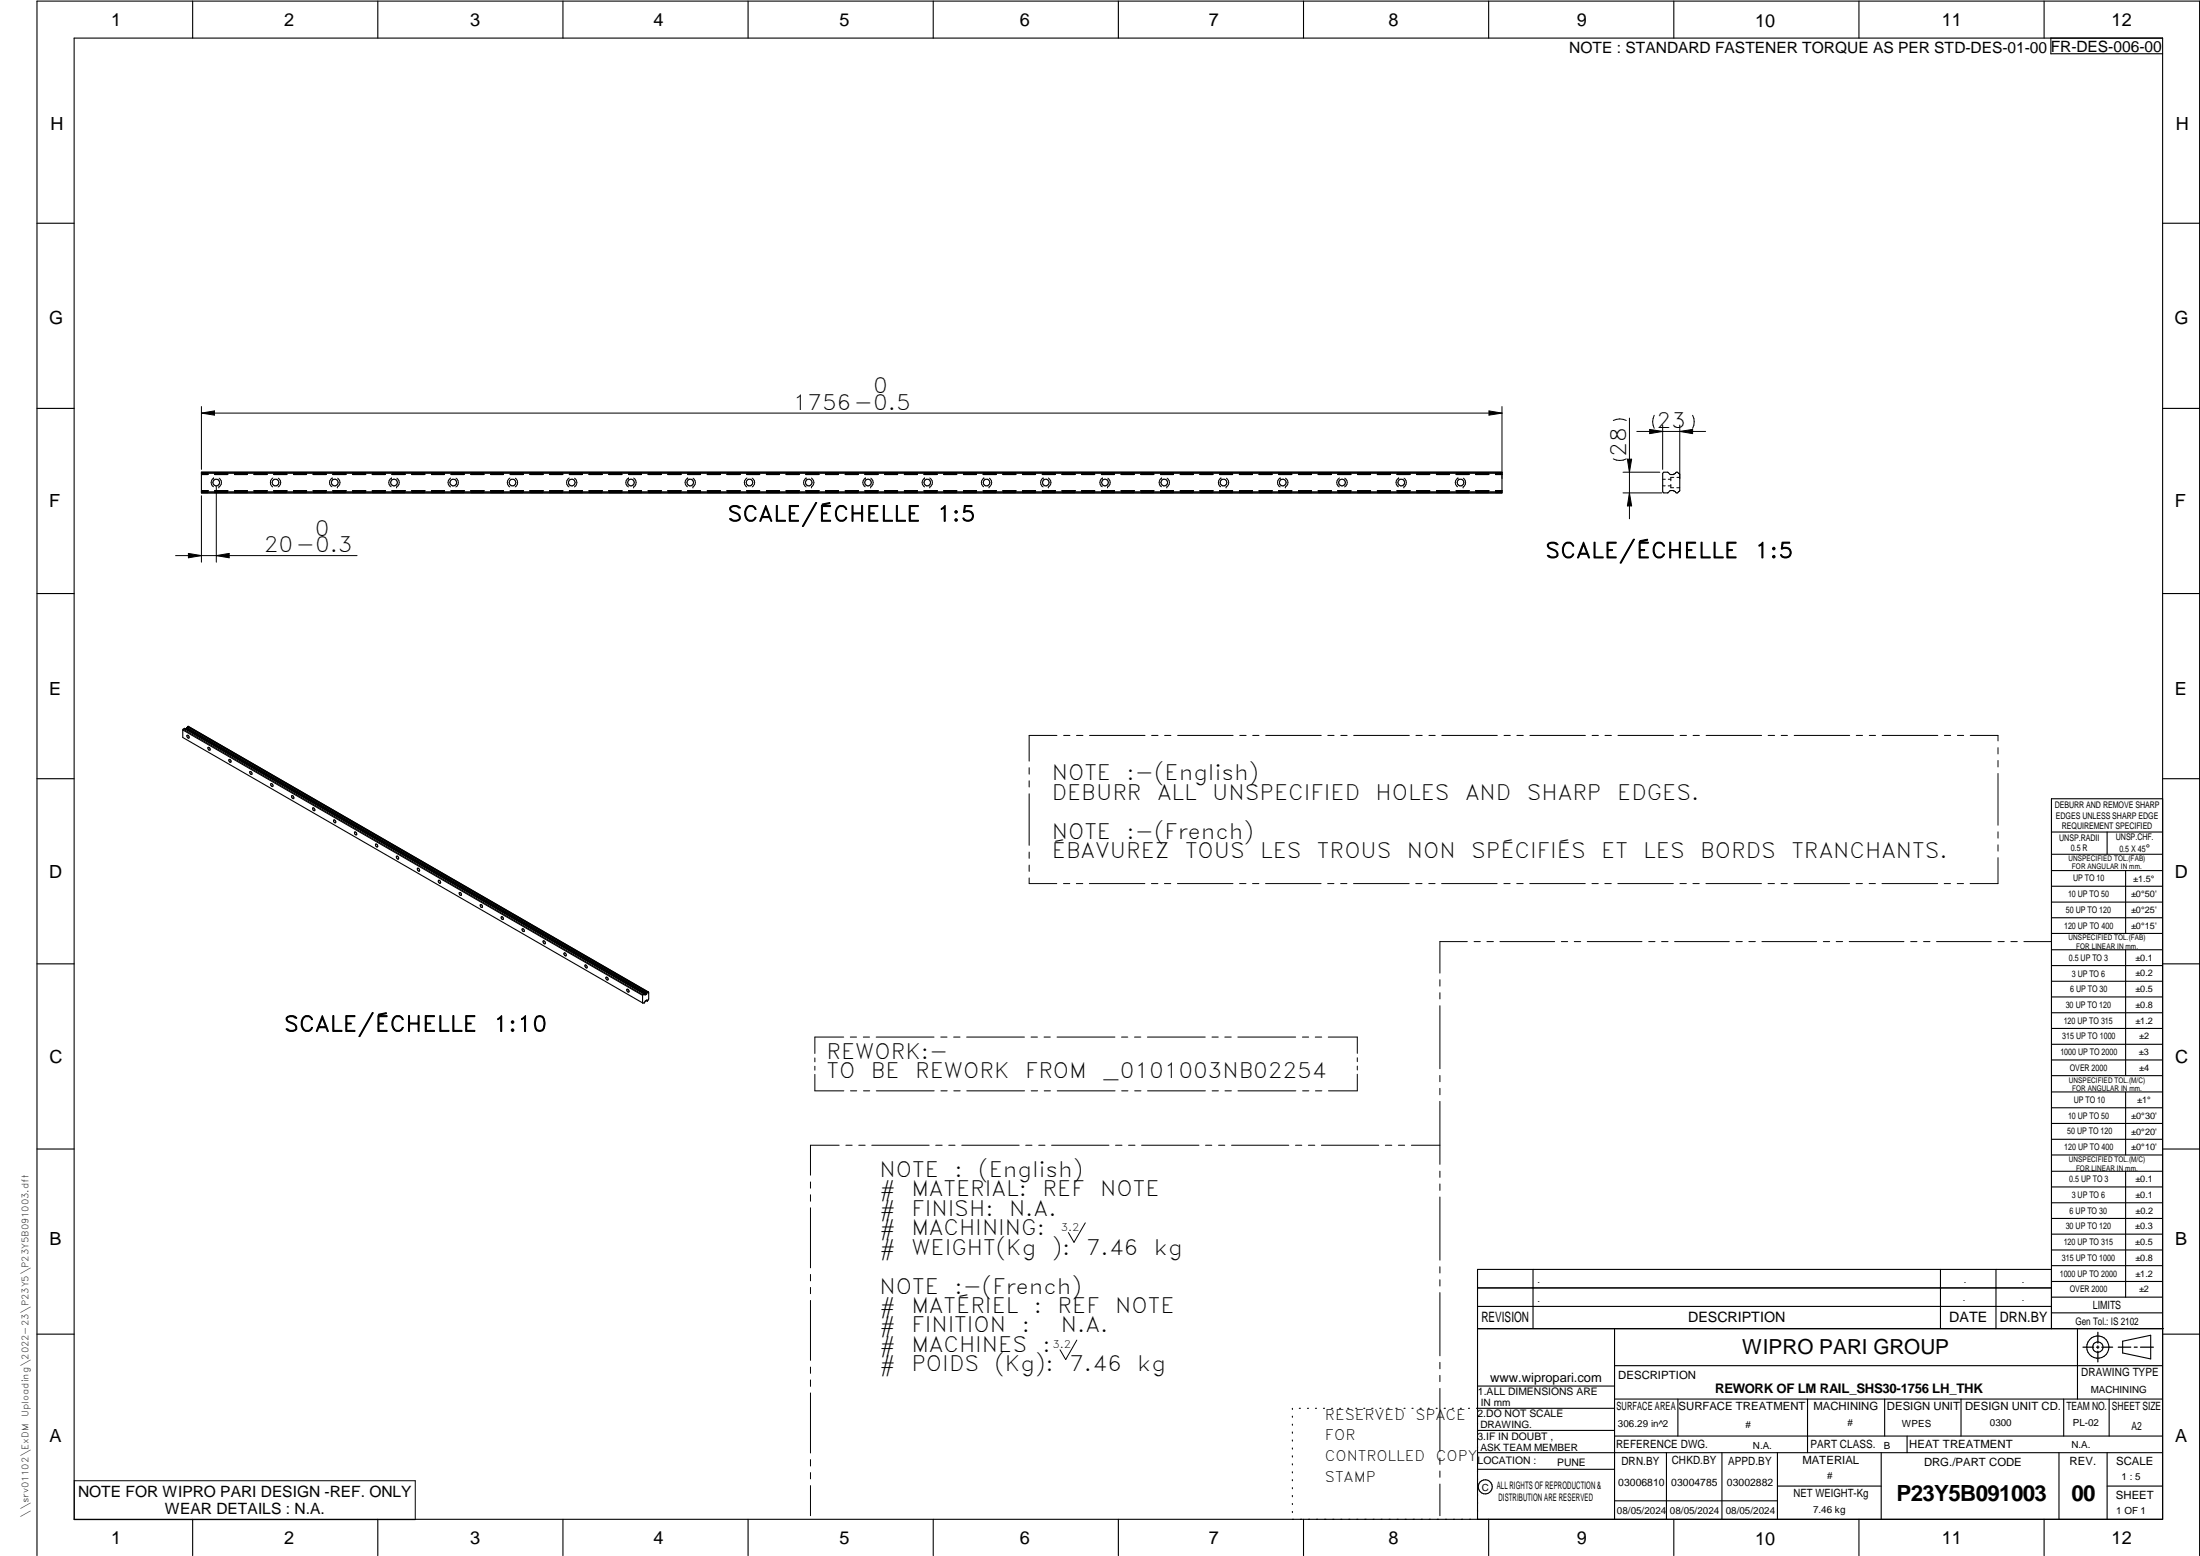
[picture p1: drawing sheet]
<svg xmlns="http://www.w3.org/2000/svg" width="594mm" height="420mm" viewBox="0 0 594 420" stroke-linecap="round" stroke-linejoin="round" font-family="sans-serif">
<g fill="none" stroke="#000" stroke-width=".3">
<path d="M20 10.3h564v400h-564zM52 .3v10M102 .3v10M152 .3v10M202 .3v10M252 .3v10M302 .3v10M352 .3v10M402 .3v10M452 .3v10M502 .3v10M552 .3v10"/>
<path d="M553.8 10.3v4.2h30.2M10 60.3h10M584 60.3h10M10 110.3h10M584 110.3h10M54.4 127.5h351.2v5.6h-351.2zM54.4 132.8h351.2M54.4 127.8h351.2M449.3 127.5h1l.8 .6h.8l.8-.6h.3l.6 .6v4.4l-.6 .6h-.3l-.8-.6h-.8l-.8 .6h-1l-.3-.3v-5zM10 160.3h10M584 160.3h10M49.4 197.1v2l124.1 71.7"/>
<path d="M49.4 197.1l124.1 71.7M49.5 196.9l-.1 .2M49.5 196.9l.3-.2 124.2 71.7M49.5 196.9l124.1 71.7M49.9 196.7h.1M49.9 196.7l124.4 71.8 .2-.2M50.1 196.8h.1M50.1 196.8l.3-.2 124.1 71.7M50.4 196.6h.1M50.4 196.6l124.2 71.7M50.5 196.5l124.1 71.7M50.5 196.5h.1"/>
<path d="M50.5 196.5l.1-.2 124.2 71.7M50.5 198.5a.5 .5 0 0 1 .5 .3 .5 .5 0 0 1 0 .5 .5 .5 0 0 1-.5-.2 .5 .5 0 0 1 0-.6zM50.7 196.2h.1M50.7 196.2l124.1 71.7M50.7 196.2l.1-.1 124.2 71.7M50.8 196.1l124.2 71.7M50.8 196.1h.1M10 210.3h10M56.2 201.8a.5 .5 0 0 1 .5 .2 .5 .5 0 0 1 0 .6 .5 .5 0 0 1-.5-.3 .5 .5 0 0 1 0-.5zM61.9 205.1l.5 .3-.1 .4-.5-.4zM67.5 208.3l.5 .4v.4l-.4-.1zM73.2 211.6h.2a.53 .53 0 0 1 .2 .8h-.2a.53 .53 0 0 1-.2-.8z"/>
<path d="M78.8 214.8l.4 .2 .1 .6-.5-.3zM84.5 218.1l.4 .2 .1 .6a.5 .5 0 0 1-.5-.2 .5 .5 0 0 1 0-.6zM584 215.7h-30v143.1M584 210.3h10M90.2 221.4l.5 .4-.1 .4-.5-.4zM95.8 224.7a.5 .5 0 0 1 .5 .2 .5 .5 0 0 1 0 .5 .5 .5 0 0 1-.5-.2 .5 .5 0 0 1 0-.5zM101.5 227.9a.5 .5 0 0 1 .4 .3 .5 .5 0 0 1 0 .5l-.3-.1zM107.1 231.2h.2a.53 .53 0 0 1 .3 .8l-.4-.2-.2-.4zM112.8 234.4l.5 .4-.1 .4-.5-.3zM118.4 237.7l.5 .4 .1 .2-.3 .2a.53 .53 0 0 1-.3-.8zM554 224.7h30M554 230.7h30"/>
<path d="M554 235.1h30M554 239.3h30M569 224.7v6M574 235.1v17M124.1 241l.4 .1v.7a.5 .5 0 0 1-.4-.3 .5 .5 0 0 1 0-.5zM129.7 244.3a.5 .5 0 0 1 .5 .2 .5 .5 0 0 1 0 .5 .5 .5 0 0 1-.5-.2 .5 .5 0 0 1 0-.5zM135.4 247.5l.5 .4-.1 .4-.5-.4zM141 250.8a.5 .5 0 0 1 .5 .2 .5 .5 0 0 1 0 .5l-.4-.1zM146.7 254l.5 .4v.4l-.4-.1zM152.4 257.3h.2a.53 .53 0 0 1 .2 .8h-.2a.53 .53 0 0 1-.2-.8zM554 243.6h30M554 247.8h30"/>
<path d="M554 252.1h30M554 256.5h30M574 256.5v33.9M10 260.3h10M158 260.6l.4 .1 .1 .7-.5-.4zM163.7 263.9h.2a.5 .5 0 0 1 .2 .7l-.5-.4zM169.3 267.1a.5 .5 0 0 1 .5 .3 .5 .5 0 0 1 0 .5 .5 .5 0 0 1-.5-.3 .5 .5 0 0 1 0-.5zM173.5 268.8v2M173.6 268.6l-.1 .2M174 268.4h.1M174 270.7l-.5 .1M174 268.4l-.4 .2"/>
<path d="M174 270.6h.1M174 268.4l.2 .1M174.2 268.5h.1M174.2 270.3l-.2 .3M174.3 270.3h.1M174.5 268.3h.1M174.5 270.1l-.2 .2M174.6 270.1h.1M174.6 268.3h.1M174.6 268.2h.1M174.6 270.1l.2 .1zM174.8 268l-.2 .2"/>
<path d="M174.8 267.9v.1M174.8 270.2h.1M175 267.8h.1M175 267.8l-.2 .1M175 267.8l.1 .1M175.1 267.9h.1M175.2 267.9v1.8l-.4 .5M554 260.7h30M554 265h30M554 269.2h30M554 273.5h30M554 277.7h30"/>
<path d="M584 260.3h10M554 282h30M554 286.2h30M554 290.4h30M554 294.9h30M554 299.1h30M574 294.9v17M10 310.3h10M554 303.4h30M554 307.6h30M554 311.9h30M554 316.3h30"/>
<path d="M574 316.3v34M584 310.3h10M554 320.5h30M554 324.8h30M554 329h30M554 333.2h30M554 337.5h30M399 358.8h185.2M399 352.8h155M399 347.8h155M414 342.8v16M436 358.8v51.5"/>
<path d="M524 342.8v16M539 342.8v16M554 341.8h30M554 346h30M554 350.3h30M554 354.5h30M554 342.8h-155v67.5M561 358.8v19M10 360.3h10M399 374.3h37M436 377.8h148M453.1 377.8v10"/>
<path d="M488.1 377.8v14.5M508.9 377.8v10M529.5 377.8v10M557.3 377.8v10M569.5 377.8v10M573.2 362.2l7.6-1.6v6.3l-7.6-1.6zM584 368.8h-148M584 360.3h10M349 380.3v.3M349 382.4v.3M349 384.6v.3M349 386.7v.3"/>
<path d="M349 388.8v.3M349 391v.3M349 393.1v.3M349 395.3v.3M349 397.4v.3M349 399.5v.3M350.9 380.3h.2M353.1 380.3h.2M355.2 380.3h.3M357.4 380.3h.3M359.6 380.3h.3M361.7 380.3h.3"/>
<path d="M363.9 380.3h.3M366.1 380.3h.3M368.3 380.3h.2M370.4 380.3h.3M372.6 380.3h.3M374.8 380.3h.3M376.9 380.3h.4M379.1 380.3h.3M381.3 380.3h.3M383.4 380.3h.4M385.6 380.3h.3M387.8 380.3h.3"/>
<path d="M390 380.3h.3M392.2 380.3h.3M394.3 380.3h.3M396.5 380.3h.3M398.7 380.3h37.3M399 396.7h37M399 392.3h185M399 386.2h37M436 387.8h148M450 392.3v18M465 392.3v18M480 392.3v18"/>
<path d="M508 392.3v18M515 387.8v4.5M556 392.3v18M569 392.3v18M52 410.3v9.7M102 410.3v9.7M152 410.3v9.7M202 410.3v9.7M252 410.3v9.7M302 410.3v9.7M349 401.7v.3M349 403.8v.4"/>
<path d="M349 406v.3M349 408.1v.3M352 410.3v9.7M402 410.3v9.7M436 405.3h44M452 410.3v9.7M480 401.3h28M502 410.3v9.7M552 410.3v9.7M569 401.3h15M10 420v-419.7h584v419.7"/>
<circle cx="58.4" cy="130.3" r=".91"/>
<circle cx="74.4" cy="130.3" r=".91"/>
<circle cx="90.4" cy="130.3" r=".91"/>
<circle cx="106.4" cy="130.3" r=".91"/>
<circle cx="122.4" cy="130.3" r=".91"/>
<circle cx="138.4" cy="130.3" r=".91"/>
<circle cx="154.4" cy="130.3" r=".91"/>
<circle cx="170.4" cy="130.3" r=".9"/>
<circle cx="186.4" cy="130.3" r=".9"/>
<circle cx="202.4" cy="130.3" r=".9"/>
<circle cx="218.4" cy="130.3" r=".9"/>
<circle cx="234.4" cy="130.3" r=".9"/>
<circle cx="250.4" cy="130.3" r=".9"/>
<circle cx="266.4" cy="130.3" r=".9"/>
<circle cx="282.4" cy="130.3" r=".9"/>
<circle cx="298.4" cy="130.3" r=".91"/>
<circle cx="314.4" cy="130.3" r=".91"/>
<circle cx="330.4" cy="130.3" r=".91"/>
<circle cx="346.4" cy="130.3" r=".91"/>
<circle cx="362.4" cy="130.3" r=".91"/>
<circle cx="378.4" cy="130.3" r=".91"/>
<circle cx="394.4" cy="130.3" r=".91"/>
<circle cx="566.5" cy="363.7" r="1.39"/>
<circle cx="566.5" cy="363.8" r="3"/>
<circle cx="401.1" cy="401.5" r="1.9"/>
</g>
<g fill="none" stroke="#000" stroke-width=".27">
<path d="M54.4 109.8v16.9M54.4 111.5l3.5-.5v1.1zM54.4 111.5h351.2M402.1 111l3.5 .5-3.5 .6zM405.6 109.8v19.4M435.6 113.5a3.9 3.9 0 0 1 3.6 0M440 112.9v27.2M442 116.5h18.6M445.5 116l3.5 .5-3.5 .6zM446.7 112.1a3.9 3.9 0 0 0 0 3.6M449 114.8v11.9M453.6 116.5l3.5-.5v1.1z"/>
<path d="M453.6 114.8v14.4M457.1 112.1a3.9 3.9 0 0 1 0 3.6M54.4 132.5h1.8M54.4 133.9v17.9M54.4 127.6h1.8M54.4 132.6h1.8M54.4 128.1h1.8M56.2 128h-1.8M56.2 133h-1.8M56.2 128.1h-1.8M57.7 129.1a1.4 1.4 0 0 0 0 2.3M57.7 129.1h.1"/>
<path d="M58 132.5h3.5M58 127.6h3.5M58 128h3.5M58 132.6h3.5M58 128.1h3.5M58.4 131.4v20.4M59.1 131.5h.1M59.2 129.1a1.38 1.38 0 0 1-.1 2.4M61.5 133h-3.5M61.5 128.1h-3.6M63.3 132.5h3.5M63.3 128h3.5"/>
<path d="M63.3 132.6h3.5M63.3 133h3.5M63.3 127.6h3.5M63.3 128.1h3.5M66.8 128.1h-3.5M68.6 128h3.5M68.6 132.6h3.5M68.6 132.5h3.5M68.6 133h3.5M68.6 127.6h3.5M68.6 128.1h3.5M72.1 128.1h-3.5"/>
<path d="M72.1 132.5h-3.5M73.7 129.1a1.44 1.44 0 0 0 0 2.4M73.9 128h3.6M73.9 132.6h3.6M73.9 132.5h3.6M73.9 133h3.6M73.9 127.6h3.6M73.9 128.1h3.6M75.1 129.1a1.36 1.36 0 0 1 0 2.4M77.5 128.1h-3.6M77.5 132.5h-3.6M79.3 128h3.5"/>
<path d="M79.3 132.6h3.5M79.3 132.5h3.5M79.3 133h3.5M79.3 127.6h3.5M79.3 128.1h3.5M82.8 128.1h-3.6M82.8 132.5h-3.5M84.6 128h3.5M84.6 132.6h3.5M84.6 132.5h3.5M84.6 133h3.5M84.6 127.6h3.5"/>
<path d="M84.6 128.1h3.5M88.1 128.1h-3.6M88.1 132.5h-3.5M89.7 129.1a1.36 1.36 0 0 0 0 2.3M89.7 129.1h.1M89.9 128h3.5M89.9 132.6h3.5M89.9 132.5h3.5M89.9 133h3.5M89.9 127.6h3.5M89.9 128.1h3.5M91.1 131.5h.1"/>
<path d="M91.2 129.1a1.38 1.38 0 0 1-.1 2.4M93.4 128.1h-3.5M93.4 132.5h-3.5M95.2 128h3.6M95.2 132.6h3.6M95.2 132.5h3.6M95.2 133h3.6M95.2 127.6h3.6M95.2 128.1h3.6M98.8 128.1h-3.6M98.8 132.5h-3.6M100.5 128h3.5"/>
<path d="M100.5 132.6h3.5M100.5 132.5h3.5M100.5 133h3.5M100.5 127.6h3.5M100.5 128.1h3.5M104 128.1h-3.5M104 132.5h-3.5M105.7 129.1h.1M105.7 129.1a1.38 1.38 0 0 0-.1 2.3M105.9 128h3.5M105.9 132.6h3.5M105.9 132.5h3.5"/>
<path d="M105.9 133h3.5M105.9 127.6h3.5M105.9 128.1h3.5M107.1 131.5h.1M107.2 129.1a1.38 1.38 0 0 1-.1 2.4M109.4 128.1h-3.6M109.4 132.5h-3.5M111.2 128h3.5M111.2 132.6h3.5M111.2 132.5h3.5M111.2 133h3.5M111.2 127.6h3.5"/>
<path d="M111.2 128.1h3.5M114.7 128.1h-3.5M114.7 132.5h-3.5M116.5 128h3.5M116.5 132.6h3.5M116.5 132.5h3.5M116.5 133h3.5M116.5 127.6h3.5M116.5 128.1h3.5M120 128.1h-3.5M120 132.5h-3.5M121.7 129.1a1.39 1.39 0 0 0 0 2.4"/>
<path d="M121.8 128h3.5M121.8 132.6h3.5M121.8 132.5h3.5M121.8 133h3.5M121.8 127.6h3.5M121.8 128.1h3.5M123.1 129.1a1.4 1.4 0 0 1 0 2.4M125.3 128.1h-3.5M125.3 132.5h-3.5M127.2 128h3.5M127.2 132.6h3.5M127.2 132.5h3.5"/>
<path d="M127.2 133h3.5M127.2 127.6h3.5M127.2 128.1h3.5M130.7 128.1h-3.6M130.7 132.5h-3.5M132.5 128h3.5M132.5 132.6h3.5M132.5 132.5h3.5M132.5 133h3.5M132.5 127.6h3.5M132.5 128.1h3.5M136 128.1h-3.5"/>
<path d="M136 132.5h-3.5M137.7 129.1a1.39 1.39 0 0 0 0 2.4M137.8 128h3.5M137.8 132.6h3.5M137.8 132.5h3.5M137.8 133h3.5M137.8 127.6h3.5M137.8 128.1h3.5M139.1 129.1a1.4 1.4 0 0 1 0 2.4M141.3 128.1h-3.6M141.3 132.5h-3.5M143.1 128h3.5"/>
<path d="M143.1 132.6h3.5M143.1 132.5h3.5M143.1 133h3.5M143.1 127.6h3.5M143.1 128.1h3.5M146.6 128.1h-3.5M146.6 132.5h-3.5M148.5 128h3.5M148.5 132.6h3.5M148.5 132.5h3.5M148.5 133h3.5M148.5 127.6h3.5"/>
<path d="M148.5 128.1h3.5M152 128.1h-3.6M152 132.5h-3.5M153.7 129.1a1.39 1.39 0 0 0 0 2.4M153.7 128h3.6M153.7 132.6h3.6M153.7 132.5h3.6M153.7 133h3.6M153.7 127.6h3.6M153.7 128.1h3.6M155.1 129.1a1.4 1.4 0 0 1 0 2.4M157.3 128.1h-3.6"/>
<path d="M157.3 132.5h-3.6M159.1 128h3.5M159.1 132.6h3.5M159.1 132.5h3.5M159.1 133h3.5M159.1 127.6h3.5M159.1 128.1h3.5M162.6 128.1h-3.6M162.6 132.5h-3.5M164.4 128h3.5M164.4 132.6h3.5M164.4 132.5h3.5"/>
<path d="M164.4 133h3.5M164.4 127.6h3.5M164.4 128.1h3.5M167.9 128.1h-3.5M167.9 132.5h-3.5M169.7 129.1h.1M169.7 129.1a1.37 1.37 0 0 0 0 2.4M169.8 128h3.4M169.8 132.6h3.4M169.8 132.5h3.4M169.8 133h3.4M169.8 127.6h3.4"/>
<path d="M169.8 128.1h3.4M171.1 131.5h.1M171.1 129.1a1.41 1.41 0 0 1 0 2.4M173.2 128.1h-3.5M173.2 132.5h-3.4M175 128h3.6M175 132.6h3.6M175 132.5h3.6M175 133h3.6M175 127.6h3.6M175 128.1h3.6M178.6 128.1h-3.6"/>
<path d="M178.6 132.5h-3.6M180.4 128h3.5M180.4 132.6h3.5M180.4 132.5h3.5M180.4 133h3.5M180.4 127.6h3.5M180.4 128.1h3.5M183.9 128.1h-3.6M183.9 132.5h-3.5M185.7 129.1a1.38 1.38 0 0 0-.1 2.3M185.7 129.1h.1M185.7 128h3.5"/>
<path d="M185.7 132.6h3.5M185.7 132.5h3.5M185.7 133h3.5M185.7 127.6h3.5M185.7 128.1h3.5M187.1 131.5h.1M187.1 129.1a1.4 1.4 0 0 1 0 2.4M189.2 128.1h-3.5M189.2 132.5h-3.5M191 128h3.5M191 132.6h3.5M191 132.5h3.5"/>
<path d="M191 133h3.5M191 127.6h3.5M191 128.1h3.5M194.5 128.1h-3.5M194.5 132.5h-3.5M196.3 128h3.5M196.3 132.6h3.5M196.3 132.5h3.5M196.3 133h3.5M196.3 127.6h3.5M196.3 128.1h3.5M199.8 128.1h-3.5"/>
<path d="M199.8 132.5h-3.5M201.7 128h3.4M201.7 132.6h3.4M201.7 132.5h3.4M201.7 133h3.4M201.7 127.6h3.4M201.7 128.1h3.4M201.7 129.1a1.39 1.39 0 0 0 0 2.4M203.1 129.1a1.38 1.38 0 0 1 0 2.4M205.1 128.1h-3.5M205.1 132.5h-3.4M207 128h3.5"/>
<path d="M207 132.6h3.5M207 132.5h3.5M207 133h3.5M207 127.6h3.5M207 128.1h3.5M210.5 128.1h-3.6M210.5 132.5h-3.5M212.3 128h3.5M212.3 132.6h3.5M212.3 132.5h3.5M212.3 133h3.5M212.3 127.6h3.5"/>
<path d="M212.3 128.1h3.5M215.8 128.1h-3.5M215.8 132.5h-3.5M217.6 128h3.5M217.6 132.6h3.5M217.6 132.5h3.5M217.6 133h3.5M217.6 127.6h3.5M217.6 128.1h3.5M217.7 129.1a1.41 1.41 0 0 0 0 2.4M217.7 129.1h.1M219.1 131.5h.1"/>
<path d="M219.1 129.1a1.41 1.41 0 0 1 0 2.4M221.1 128.1h-3.5M221.1 132.5h-3.5M222.9 128h3.5M222.9 132.6h3.5M222.9 132.5h3.5M222.9 133h3.5M222.9 127.6h3.5M222.9 128.1h3.5M226.4 128.1h-3.5M226.4 132.5h-3.5M228.3 128h3.5"/>
<path d="M228.3 132.6h3.5M228.3 132.5h3.5M228.3 133h3.5M228.3 127.6h3.5M228.3 128.1h3.5M231.8 128.1h-3.6M231.8 132.5h-3.5M233.6 128h3.5M233.6 132.6h3.5M233.6 132.5h3.5M233.6 133h3.5M233.6 127.6h3.5"/>
<path d="M233.6 128.1h3.5M233.7 129.1a1.4 1.4 0 0 0-.1 2.3M233.7 129.1h.1M235.1 131.5h.1M235.2 129.1a1.4 1.4 0 0 1-.1 2.4M237.1 128.1h-3.6M237.1 132.5h-3.5M238.9 128h3.5M238.9 132.6h3.5M238.9 132.5h3.5M238.9 133h3.5M238.9 127.6h3.5"/>
<path d="M238.9 128.1h3.5M242.4 128.1h-3.5M242.4 132.5h-3.5M244.2 128h3.5M244.2 132.6h3.5M244.2 132.5h3.5M244.2 133h3.5M244.2 127.6h3.5M244.2 128.1h3.5M247.7 128.1h-3.5M247.7 132.5h-3.5M249.5 128h3.6"/>
<path d="M249.5 132.6h3.6M249.5 132.5h3.6M249.5 133h3.6M249.5 127.6h3.6M249.5 128.1h3.6M249.7 129.1a1.41 1.41 0 0 0 0 2.4M249.7 129.1h.1M251.1 131.5h.1M251.1 129.1a1.37 1.37 0 0 1 0 2.4M253.1 128.1h-3.6M253.1 132.5h-3.6M254.9 128h3.5"/>
<path d="M254.9 132.6h3.5M254.9 132.5h3.5M254.9 133h3.5M254.9 127.6h3.5M254.9 128.1h3.5M258.4 128.1h-3.6M258.4 132.5h-3.5M260.2 128h3.5M260.2 132.6h3.5M260.2 132.5h3.5M260.2 133h3.5M260.2 127.6h3.5"/>
<path d="M260.2 128.1h3.5M263.7 128.1h-3.6M263.7 132.5h-3.5M265.5 128h3.5M265.5 132.6h3.5M265.5 132.5h3.5M265.5 133h3.5M265.5 127.6h3.5M265.5 128.1h3.5M265.7 129.1a1.4 1.4 0 0 0-.1 2.3M265.7 129.1h.1M267.1 131.5h.1"/>
<path d="M267.2 129.1a1.38 1.38 0 0 1-.1 2.4M269 128.1h-3.5M269 132.5h-3.5M270.8 128h3.5M270.8 132.6h3.5M270.8 132.5h3.5M270.8 133h3.5M270.8 127.6h3.5M270.8 128.1h3.5M274.3 128.1h-3.5M274.3 132.5h-3.5M276.1 128h3.5"/>
<path d="M276.1 132.6h3.5M276.1 132.5h3.5M276.1 133h3.5M276.1 127.6h3.5M276.1 128.1h3.5M279.6 128.1h-3.5M279.6 132.5h-3.5M281.5 128h3.5M281.5 132.6h3.5M281.5 132.5h3.5M281.5 133h3.5M281.5 127.6h3.5"/>
<path d="M281.5 128.1h3.5M281.7 129.1a1.41 1.41 0 0 0 0 2.4M281.7 129.1h.1M283.1 131.5h.1M283.1 129.1a1.37 1.37 0 0 1 0 2.4M285 128.1h-3.6M285 132.5h-3.5M286.8 128h3.5M286.8 132.6h3.5M286.8 132.5h3.5M286.8 133h3.5M286.8 127.6h3.5"/>
<path d="M286.8 128.1h3.5M290.3 128.1h-3.5M290.3 132.5h-3.5M292.1 128h3.5M292.1 132.6h3.5M292.1 132.5h3.5M292.1 133h3.5M292.1 127.6h3.5M292.1 128.1h3.5M295.6 128.1h-3.5M295.6 132.5h-3.5M297.4 128h3.5"/>
<path d="M297.4 132.6h3.5M297.4 132.5h3.5M297.4 133h3.5M297.4 127.6h3.5M297.4 128.1h3.5M297.7 129.1a1.4 1.4 0 0 0-.1 2.3M297.7 129.1h.1M299.1 131.5h.1M299.2 129.1a1.38 1.38 0 0 1-.1 2.4M300.9 128.1h-3.5M300.9 132.5h-3.5M302.8 128h3.5"/>
<path d="M302.8 132.6h3.5M302.8 132.5h3.5M302.8 133h3.5M302.8 127.6h3.5M302.8 128.1h3.5M306.3 128.1h-3.6M306.3 132.5h-3.5M308.1 128h3.5M308.1 132.6h3.5M308.1 132.5h3.5M308.1 133h3.5M308.1 127.6h3.5"/>
<path d="M308.1 128.1h3.5M311.6 128.1h-3.5M311.6 132.5h-3.5M313.4 128h3.5M313.4 132.6h3.5M313.4 132.5h3.5M313.4 133h3.5M313.4 127.6h3.5M313.4 128.1h3.5M313.7 129.1a1.4 1.4 0 0 0-.1 2.3M313.7 129.1h.1M315.1 131.5h.1"/>
<path d="M315.2 129.1a1.38 1.38 0 0 1-.1 2.4M316.9 128.1h-3.6M316.9 132.5h-3.5M318.7 128h3.5M318.7 132.6h3.5M318.7 132.5h3.5M318.7 133h3.5M318.7 127.6h3.5M318.7 128.1h3.5M322.2 128.1h-3.5M322.2 132.5h-3.5M324.1 128h3.4"/>
<path d="M324.1 132.6h3.4M324.1 132.5h3.4M324.1 133h3.4M324.1 127.6h3.4M324.1 128.1h3.4M327.5 128.1h-3.5M327.5 132.5h-3.4M329.3 128h3.6M329.3 132.6h3.6M329.3 132.5h3.6M329.3 133h3.6M329.3 127.6h3.6"/>
<path d="M329.3 128.1h3.6M329.7 129.1a1.4 1.4 0 0 0-.1 2.3M329.7 129.1h.1M331.1 131.5h.1M331.2 129.1a1.38 1.38 0 0 1-.1 2.4M332.9 128.1h-3.6M332.9 132.5h-3.6M334.7 128h3.5M334.7 132.6h3.5M334.7 132.5h3.5M334.7 133h3.5M334.7 127.6h3.5"/>
<path d="M334.7 128.1h3.5M338.2 128.1h-3.6M338.2 132.5h-3.5M340 128h3.5M340 132.6h3.5M340 132.5h3.5M340 133h3.5M340 127.6h3.5M340 128.1h3.5M343.5 128.1h-3.5M343.5 132.5h-3.5M345.3 128h3.5"/>
<path d="M345.3 132.6h3.5M345.3 132.5h3.5M345.3 133h3.5M345.3 127.6h3.5M345.3 128.1h3.5M345.7 129.1a1.37 1.37 0 0 0 0 2.4M345.7 129.1h.1M347.1 131.5h.1M347.1 129.1a1.36 1.36 0 0 1 0 2.4M348.8 128.1h-3.5M348.8 132.5h-3.5M350.6 128h3.6"/>
<path d="M350.6 132.6h3.6M350.6 132.5h3.6M350.6 133h3.6M350.6 127.6h3.6M350.6 128.1h3.6M354.2 128.1h-3.6M354.2 132.5h-3.6M356 128h3.5M356 132.6h3.5M356 132.5h3.5M356 133h3.5M356 127.6h3.5"/>
<path d="M356 128.1h3.5M359.5 128.1h-3.6M359.5 132.5h-3.5M361.3 128h3.5M361.3 132.6h3.5M361.3 132.5h3.5M361.3 133h3.5M361.3 127.6h3.5M361.3 128.1h3.5M361.7 129.1a1.39 1.39 0 0 0-.1 2.4M363.1 129.1a1.36 1.36 0 0 1 0 2.4M364.8 128.1h-3.6"/>
<path d="M364.8 132.5h-3.5M366.6 128h3.5M366.6 132.6h3.5M366.6 132.5h3.5M366.6 133h3.5M366.6 127.6h3.5M366.6 128.1h3.5M370.1 128.1h-3.5M370.1 132.5h-3.5M371.9 128h3.5M371.9 132.6h3.5M371.9 132.5h3.5"/>
<path d="M371.9 133h3.5M371.9 127.6h3.5M371.9 128.1h3.5M375.4 128.1h-3.5M375.4 132.5h-3.5M377.3 128h3.4M377.3 132.6h3.4M377.3 132.5h3.4M377.3 133h3.4M377.3 127.6h3.4M377.3 128.1h3.4M377.7 129.1h.1"/>
<path d="M377.7 129.1a1.38 1.38 0 0 0-.1 2.3M379.1 131.5h.1M379.1 129.1a1.4 1.4 0 0 1 0 2.4M380.7 128.1h-3.5M380.7 132.5h-3.4M382.6 128h3.5M382.6 132.6h3.5M382.6 132.5h3.5M382.6 133h3.5M382.6 127.6h3.5M382.6 128.1h3.5M386.1 128.1h-3.6"/>
<path d="M386.1 132.5h-3.5M387.9 128h3.5M387.9 132.6h3.5M387.9 132.5h3.5M387.9 133h3.5M387.9 127.6h3.5M387.9 128.1h3.5M391.4 128.1h-3.5M391.4 132.5h-3.5M393.2 128h3.5M393.2 132.6h3.5M393.2 132.5h3.5"/>
<path d="M393.2 133h3.5M393.2 127.6h3.5M393.2 128.1h3.5M393.7 129.1h.1M393.7 129.1a1.38 1.38 0 0 0-.1 2.3M395.1 131.5h.1M395.1 129.1a1.4 1.4 0 0 1 0 2.4M396.7 128.1h-3.5M396.7 132.5h-3.5M398.5 128h3.5M398.5 132.6h3.5M398.5 132.5h3.5"/>
<path d="M398.5 133h3.5M398.5 127.6h3.5M398.5 128.1h3.5M402 128.1h-3.5M402 132.5h-3.5M403.9 128h1.7M403.9 132.6h1.7M403.9 132.5h1.7M403.9 133h1.7M403.9 127.6h1.7M403.9 128.1h1.7M405.6 128.1h-1.8"/>
<path d="M405.6 132.5h-1.7M435.6 123.9a3.9 3.9 0 0 0 3.6 0M438.3 127.5h9.9M438.3 133.1h10.5M439.5 124h1.1l-.6 3.5zM440 133.1l.6 3.5h-1.1zM449 131.2h.7M449 129.4h.7M450.5 131.2h.7M450.5 129.4h.7M451.2 130.8v.9h.7M452 128.9h-.8v.9"/>
<path d="M452.8 131.7h.8M452.8 128.9h.8M47.4 150h49M50.9 149.4l3.5 .6-3.5 .6zM58.4 150l3.5-.6v1.2zM285.4 198.6h-7.5v6.9M287.2 198.6h1.7M290.7 198.6h1.7M294.2 198.6h15M311 198.6h1.7M314.5 198.6h1.7M318 198.6h15"/>
<path d="M334.8 198.6h1.7M338.3 198.6h1.7M341.8 198.6h15M358.6 198.6h1.7M362.1 198.6h1.7M365.5 198.6h15.1M382.3 198.6h1.7M385.9 198.6h1.7M389.3 198.6h15M406.1 198.6h1.7M409.6 198.6h1.7M413.1 198.6h15"/>
<path d="M429.9 198.6h1.7M433.4 198.6h1.7M436.9 198.6h15M453.7 198.6h1.7M457.2 198.6h1.7M460.7 198.6h15M477.5 198.6h1.7M481 198.6h1.7M484.5 198.6h15M501.3 198.6h1.7M504.8 198.6h1.7M508.2 198.6h15.1"/>
<path d="M525.1 198.6h1.6M528.6 198.6h1.7M532 198.6h7.5v1.5M277.9 207.3v1.7M277.9 210.8v1.7M277.9 214.3v14M539.5 201.9v1.7M539.5 205.4v1.7M539.5 208.9v13.9M277.9 237.1v1.5h7.5M277.9 230.1v1.7M277.9 233.6v1.7"/>
<path d="M287.2 238.6h1.7M290.7 238.6h1.7M294.2 238.6h15M310.9 238.6h1.8M314.4 238.6h1.7M318 238.6h14.9M334.7 238.6h1.8M338.2 238.6h1.7M341.8 238.6h14.9M358.5 238.6h1.7M362 238.6h1.7M365.5 238.6h15"/>
<path d="M382.3 238.6h1.7M385.8 238.6h1.7M389.3 238.6h15M406.1 238.6h1.7M409.6 238.6h1.7M413.1 238.6h15M429.9 238.6h1.7M433.4 238.6h1.7M436.9 238.6h15M453.6 238.6h1.8M457.2 238.6h1.6M460.7 238.6h15"/>
<path d="M477.4 238.6h1.8M480.9 238.6h1.7M484.5 238.6h14.9M501.2 238.6h1.7M504.7 238.6h1.7M508.2 238.6h15M525 238.6h1.7M528.5 238.6h1.7M539.5 231.6v7h-7.5M539.5 224.6v1.7M539.5 228.1v1.7M396.2 254.3h-7.4v8.5"/>
<path d="M398.1 254.3h1.6M401.5 254.3h1.8M405 254.3h14.8M421.6 254.3h1.7M425.1 254.3h1.7M428.6 254.3h14.8M445.2 254.3h1.7M448.7 254.3h1.7M452.2 254.3h14.8M468.8 254.3h1.7M472.3 254.3h1.7M475.8 254.3h14.8"/>
<path d="M492.4 254.3h1.7M495.8 254.3h1.8M499.4 254.3h14.7M516 254.3h1.6M519.4 254.3h1.8M522.9 254.3h14.8M539.5 254.3h1.7M543 254.3h1.7M546.5 254.3h7.4M388.8 264.5v1.8M388.8 268.1v1.6M388.8 271.6v17"/>
<path d="M220 290.1v4.5h7.9M220 285.7v1M220 287.9v1.1M227.8 280h-7.8v4.5M229.6 280h1.7M229.7 294.6h1.6M233.1 280h1.7M233.2 294.6h1.7M236.6 280h15.6M236.6 294.6h15.7M254 280h1.7M254.1 294.6h1.7"/>
<path d="M257.5 280h1.7M257.5 294.6h1.8M261 280h15.6M261.1 294.6h15.6M278.4 280h1.8M278.5 294.6h1.7M281.9 280h1.7M282 294.6h1.7M285.4 280h15.7M285.5 294.6h15.6M302.8 280h1.7M302.9 294.6h1.7"/>
<path d="M306.4 280h1.7M306.4 294.6h1.7M309.8 280h15.7M309.9 294.6h15.6M327.3 280h1.7M327.3 294.6h1.7M330.7 280h1.8M330.8 294.6h1.7M334.3 280h15.6M334.3 294.6h15.6M351.7 280h1.7M351.7 294.6h1.7"/>
<path d="M355.2 280h1.7M355.2 294.6h1.7M358.7 280h7.8v4.4M366.5 290.1v4.5h-7.8M366.5 285.6v1.1M366.5 287.9v1M388.8 290.4v1.7M388.8 293.9v1.7M388.8 297.4v17M218.9 319.2v1.6M226.6 309.2h-7.7v8.1M228.4 309.2h1.7"/>
<path d="M231.9 309.2h1.7M235.4 309.2h15.5M252.7 309.2h1.7M256.2 309.2h1.7M259.7 309.2h15.5M277 309.2h1.7M280.5 309.2h1.7M284 309.2h15.5M301.2 309.2h1.8M304.8 309.2h1.7M308.3 309.2h15.5M325.5 309.2h1.7"/>
<path d="M329.1 309.2h1.6M332.6 309.2h15.4M349.8 309.2h1.7M353.3 309.2h1.7M356.8 309.2h15.5M374.1 309.2h1.7M377.6 309.2h1.7M381.1 309.2h7.7M388.8 316.2v1.7M388.8 319.7v1.7M218.9 322.6v1.8M218.9 326.1v16.2"/>
<path d="M293.1 330.2l-3.1 5.2-1.5-2.6M388.8 323.2v17.1M218.9 344.1v1.8M218.9 347.6v1.7M218.9 351.2v16.1M388.8 342.1v1.6M388.8 345.6v1.7M388.8 349v17.1M218.9 369.1v1.7M218.9 372.6v1.8M218.9 376.1v16.2M290.8 361.9l-3 5.2-1.5-2.6"/>
<path d="M388.8 367.9v1.7M388.8 371.4v1.7M388.8 374.9v17M20.1 399.8h92v10.5h-92zM218.9 394.1v1.8M218.9 397.6v1.7M388.8 393.7v1.7M388.8 397.2v1.7M218.9 401.2v8.1M388.8 400.7v8.6"/>
</g>
<path d="M566.5 359.7v3M562.5 363.8h2.9M566.1 363.8h.7M566.5 363.4v.7M566.5 364.9v2.8M567.6 363.8h2.9M572 363.8h3.4M576.3 363.8h.8M578 363.8h3.5" fill="none" stroke="#000" stroke-width=".34"/>
<path d="M54.4 111.5l3.5-.5v1.1zM402.1 111l3.5 .5-3.5 .6zM445.5 116l3.5 .5-3.5 .6zM453.6 116.5l3.5-.5v1.1zM439.5 124h1.1l-.6 3.5zM440 133.1l.6 3.5h-1.1zM50.9 149.4l3.5 .6-3.5 .6zM58.4 150l3.5-.6v1.2z" fill="#000"/>
<g font-size="6">
<text x="512.1" y="405.2">P23Y5B091003</text>
<text x="559.4" y="405.2">00</text>
</g>
<g font-size="5.7">
<text x="235.7" y="106.1">0</text>
<text x="214.1" y="110.7">1756-0.5</text>
<text x="447.3" y="115.7">23</text>
<text x="439.2" y="123.3" transform="rotate(-90 439.2 123.3)">28</text>
<text x="196.5" y="140.8">SCALE/ÉCHELLE</text>
<text x="253" y="140.8">1:5</text>
<text x="71.2" y="149.2">20-0.3</text>
<text x="85" y="144.6">0</text>
<text x="417.3" y="150.7">SCALE/ÉCHELLE</text>
<text x="473.8" y="150.7">1:5</text>
<text x="284" y="210.7">NOTE</text>
<text x="284" y="216">DEBURR</text>
<text x="304.2" y="210.7">:-(English)</text>
<text x="312.4" y="216">ALL</text>
<text x="327.4" y="216">UNSPECIFIED</text>
<text x="371.5" y="216">HOLES</text>
<text x="395.6" y="216">AND</text>
<text x="412.3" y="216">SHARP</text>
<text x="436.7" y="216">EDGES.</text>
<text x="284" y="226.5">NOTE</text>
<text x="304.2" y="226.5">:-(French)</text>
<text x="284" y="231.7">ÉBAVUREZ</text>
<text x="320" y="231.7">TOUS</text>
<text x="340.3" y="231.7">LES</text>
<text x="355.6" y="231.7">TROUS</text>
<text x="379.9" y="231.7">NON</text>
<text x="397.3" y="231.7">SPÉCIFIÉS</text>
<text x="432.4" y="231.7">ET</text>
<text x="443.7" y="231.7">LES</text>
<text x="459.1" y="231.7">BORDS</text>
<text x="483.7" y="231.7">TRANCHANTS.</text>
<text x="76.7" y="278.5">SCALE/ÉCHELLE</text>
<text x="133.2" y="278.5">1:10</text>
<text x="223.2" y="286">REWORK:-</text>
<text x="223.2" y="291.2">TO</text>
<text x="235.2" y="291.2">BE</text>
<text x="247.1" y="291.2">REWORK</text>
<text x="276.8" y="291.2">FROM</text>
<text x="297.7" y="291.2">_0101003NB02254</text>
<text x="237.5" y="317.8">NOTE</text>
<text x="257.7" y="317.8">:</text>
<text x="264.1" y="317.8">(English)</text>
<text x="237.5" y="323">#</text>
<text x="246.1" y="323">MATERIAL:</text>
<text x="281.5" y="323">REF</text>
<text x="297.1" y="323">NOTE</text>
<text x="237.5" y="328.3">#</text>
<text x="246.1" y="328.3">FINISH:</text>
<text x="272.5" y="328.3">N.A.</text>
<text x="237.5" y="333.5">#</text>
<text x="246.1" y="333.5">MACHINING:</text>
<text x="237.5" y="338.8">#</text>
<text x="246.1" y="338.8">WEIGHT(Kg</text>
<text x="284" y="338.8">):</text>
<text x="293.3" y="338.8">7.46</text>
<text x="311.6" y="338.8">kg</text>
<text x="237.5" y="349.3">NOTE</text>
<text x="257.7" y="349.3">:-(French)</text>
<text x="237.5" y="354.5">#</text>
<text x="237.5" y="359.8">#</text>
<text x="246.1" y="354.5">MATÉRIEL</text>
<text x="246.1" y="359.8">FINITION</text>
<text x="275.9" y="359.8">:</text>
<text x="279.2" y="354.5">:</text>
<text x="285.6" y="354.5">REF</text>
<text x="286.5" y="359.8">N.A.</text>
<text x="301.2" y="354.5">NOTE</text>
<text x="237.5" y="365">#</text>
<text x="246.1" y="365">MACHINES</text>
<text x="281.5" y="365">:</text>
<text x="237.5" y="370.3">#</text>
<text x="246.1" y="370.3">POIDS</text>
<text x="268.5" y="370.3">(Kg):</text>
<text x="288.8" y="370.3">7.46</text>
<text x="307.1" y="370.3">kg</text>
</g>
<text font-size="5.6" x="470.5" y="365.5">WIPRO PARI GROUP</text>
<g font-size="4.9">
<text x="30" y="6.9">1</text>
<text x="76.7" y="6.9">2</text>
<text x="127" y="6.9">3</text>
<text x="176.5" y="6.9">4</text>
<text x="226.7" y="6.9">5</text>
<text x="275.4" y="6.9">6</text>
<text x="326.4" y="6.9">7</text>
<text x="375" y="6.9">8</text>
<text x="425.8" y="6.9">9</text>
<text x="473.9" y="7.3">10</text>
<text x="524.3" y="6.9">11</text>
<text x="570.2" y="6.9">12</text>
<text x="13.6" y="35.1">H</text>
<text x="587.6" y="35.1">H</text>
<text x="13.2" y="87.5">G</text>
<text x="587.2" y="87.5">G</text>
<text x="13.2" y="137">F</text>
<text x="587.2" y="137">F</text>
<text x="13.2" y="187.6">E</text>
<text x="587.2" y="187.6">E</text>
<text x="13.2" y="237">D</text>
<text x="587.2" y="237">D</text>
<text x="13.4" y="287.1">C</text>
<text x="587.4" y="287.1">C</text>
<text x="13.4" y="336.2">B</text>
<text x="587.4" y="336.2">B</text>
<text x="13.4" y="389.3">A</text>
<text x="587.4" y="389.3">A</text>
<text x="30" y="416.9">1</text>
<text x="76.7" y="416.9">2</text>
<text x="127" y="416.9">3</text>
<text x="176.5" y="416.9">4</text>
<text x="226.7" y="416.9">5</text>
<text x="275.4" y="416.9">6</text>
<text x="326.4" y="416.9">7</text>
<text x="375" y="416.9">8</text>
<text x="425.8" y="416.9">9</text>
<text x="473.9" y="417.3">10</text>
<text x="524.3" y="416.9">11</text>
<text x="570.2" y="416.9">12</text>
</g>
<g font-size="4.2">
<text x="423.7" y="14.3">NOTE : STANDARD FASTENER TORQUE AS PER STD-DES-01-00</text>
<text x="553.8" y="14">FR-DES-006-00</text>
<text x="21.1" y="404.3">NOTE FOR WIPRO PARI DESIGN -REF. ONLY</text>
<text x="44.5" y="408.8">WEAR DETAILS : N.A.</text>
</g>
<g font-size="3.9">
<text x="400" y="357.1">REVISION</text>
<text x="455.9" y="357.1">DESCRIPTION</text>
<text x="526.4" y="357.1">DATE</text>
<text x="540" y="357.1">DRN.BY</text>
<text x="357.8" y="383.3">RESERVED</text>
<text x="382.3" y="383.3">SPACE</text>
<text x="357.8" y="388.9">FOR</text>
<text x="357.8" y="394.5">CONTROLLED</text>
<text x="387.8" y="394.5">COPY</text>
<text x="357.8" y="400">STAMP</text>
</g>
<text font-size="3.6" x="463.2" y="376.1">REWORK OF LM RAIL_SHS30-1756 LH_THK</text>
<text font-size="3.5" x="402.4" y="373.3">www.wipropari.com</text>
<g font-size="3.1">
<text x="565.1" y="353.5">LIMITS</text>
<text x="562" y="371.7">DRAWING TYPE</text>
<text x="437" y="372.3">DESCRIPTION</text>
<text x="436.5" y="380.8">SURFACE AREA</text>
<text x="453.3" y="380.8">SURFACE TREATMENT</text>
<text x="489.7" y="380.8">MACHINING</text>
<text x="509.5" y="380.8">DESIGN UNIT</text>
<text x="530.6" y="380.8">DESIGN UNIT CD.</text>
<text x="558" y="380.6">TEAM NO.</text>
<text x="570.3" y="380.7">SHEET SIZE</text>
<text x="575.6" y="386.1">A2</text>
<text x="436.4" y="391.1">REFERENCE DWG.</text>
<text x="437.8" y="395.5">DRN.BY</text>
<text x="451.4" y="395.4">CHKD.BY</text>
<text x="466.6" y="395.5">APPD.BY</text>
<text x="486.7" y="395.4">MATERIAL</text>
<text x="488.9" y="390.9">PART CLASS.</text>
<text x="515.6" y="390.9">HEAT TREATMENT</text>
<text x="519.6" y="395.9">DRG./PART CODE</text>
<text x="558.9" y="395.5">REV.</text>
<text x="571.4" y="395.6">SCALE</text>
<text x="484.3" y="404.2">NET WEIGHT-Kg</text>
<text x="571.4" y="404.7">SHEET</text>
</g>
<text font-size="3" x="579.5" y="230.1">°</text>
<g font-size="2.8">
<text x="286.5" y="332.4">3.2</text>
<text x="560.4" y="357.7">Gen Tol.: IS 2102</text>
<text x="284.2" y="364.1">3.2</text>
<text x="399.1" y="376.6">1.ALL DIMENSIONS ARE</text>
<text x="399" y="382.7">2.DO NOT SCALE</text>
<text x="399" y="388.7">3.IF IN DOUBT ,</text>
<text x="399" y="395.4">LOCATION :</text>
<text x="420.5" y="396">PUNE</text>
<text x="404.2" y="402">ALL RIGHTS OF REPRODUCTION &amp;</text>
<text x="437" y="401.2">03006810</text>
<text x="451.3" y="401.2">03004785</text>
<text x="466.3" y="401.2">03002882</text>
<text x="404.7" y="405.4">DISTRIBUTION ARE RESERVED</text>
</g>
<g font-size="2.7">
<text x="564.6" y="376.2">MACHINING</text>
<text x="399.9" y="379.7">IN mm</text>
<text x="399.7" y="385.7">DRAWING.</text>
<text x="436.9" y="385.4">306.29 in^2</text>
<text x="471.4" y="385.5">#</text>
<text x="498.9" y="385">#</text>
<text x="513.6" y="385.3">WPES</text>
<text x="537.3" y="385.1">0300</text>
<text x="559.7" y="385.1">PL-02</text>
<text x="399.7" y="391.8">ASK TEAM MEMBER</text>
<text x="473.4" y="391.2">N.A.</text>
<text x="508.7" y="391.2">B</text>
<text x="559.3" y="391.1">N.A.</text>
<text x="493.4" y="399.5">#</text>
<text x="572.8" y="399.7">1 : 5</text>
<text x="400.1" y="402.5">C</text>
<text x="436.6" y="408.7">08/05/2024</text>
<text x="450.9" y="408.8">08/05/2024</text>
<text x="466" y="408.9">08/05/2024</text>
<text x="489.6" y="408.5">7.46 kg</text>
<text x="571.4" y="408.7">1 OF 1</text>
</g>
<g font-size="2.5">
<text x="554.9" y="218.3">DEBURR AND REMOVE SHARP</text>
<text x="555.2" y="221">EDGES UNLESS SHARP EDGE</text>
<text x="556.1" y="227.1">UNSP.RADII</text>
<text x="556.8" y="223.8">REQUIREMENT SPECIFIED</text>
<text x="571.4" y="226.9">UNSP.CHF.</text>
<text x="559.2" y="229.9">0.5 R</text>
<text x="572.3" y="230.1">0.5 X 45</text>
<text x="559.8" y="238">UP TO 10</text>
<text x="576.1" y="238.1">±1.5°</text>
<text x="558.5" y="242.2">10 UP TO 50</text>
<text x="575.5" y="242.3">±0°50'</text>
<text x="557.4" y="250.7">120 UP TO 400</text>
<text x="557.9" y="246.5">50 UP TO 120</text>
<text x="575.5" y="250.7">±0°15'</text>
<text x="575.5" y="246.5">±0°25'</text>
<text x="558.7" y="259.4">0.5 UP TO 3</text>
<text x="559.5" y="263.7">3 UP TO 6</text>
<text x="576.6" y="263.6">±0.2</text>
<text x="576.6" y="259.4">±0.1</text>
<text x="559" y="267.9">6 UP TO 30</text>
<text x="576.6" y="267.9">±0.5</text>
<text x="557.8" y="272.2">30 UP TO 120</text>
<text x="576.6" y="272.2">±0.8</text>
<text x="556.9" y="280.7">315 UP TO 1000</text>
<text x="557.3" y="276.4">120 UP TO 315</text>
<text x="576.6" y="276.4">±1.2</text>
<text x="577.7" y="280.7">±2</text>
<text x="556.4" y="284.9">1000 UP TO 2000</text>
<text x="577.6" y="284.9">±3</text>
<text x="558.9" y="289.2">OVER 2000</text>
<text x="577.7" y="289.3">±4</text>
<text x="560" y="297.9">UP TO 10</text>
<text x="577.1" y="297.9">±1°</text>
<text x="558.5" y="302.1">10 UP TO 50</text>
<text x="575.5" y="302.1">±0°30'</text>
<text x="557.4" y="310.6">120 UP TO 400</text>
<text x="558.2" y="306.3">50 UP TO 120</text>
<text x="575.5" y="310.6">±0°10'</text>
<text x="575.5" y="306.4">±0°20'</text>
<text x="558.8" y="319.2">0.5 UP TO 3</text>
<text x="559.4" y="323.4">3 UP TO 6</text>
<text x="576.6" y="319.2">±0.1</text>
<text x="576.6" y="323.5">±0.1</text>
<text x="558.9" y="327.7">6 UP TO 30</text>
<text x="576.7" y="327.7">±0.2</text>
<text x="557.8" y="332">30 UP TO 120</text>
<text x="576.6" y="332">±0.3</text>
<text x="556.8" y="340.5">315 UP TO 1000</text>
<text x="557.3" y="336.3">120 UP TO 315</text>
<text x="576.6" y="336.3">±0.5</text>
<text x="576.6" y="340.5">±0.8</text>
<text x="415.2" y="346.4">.</text>
<text x="530.3" y="346.5">.</text>
<text x="545.9" y="346.4">.</text>
<text x="556.2" y="344.7">1000 UP TO 2000</text>
<text x="576.6" y="344.7">±1.2</text>
<text x="415.2" y="351.5">.</text>
<text x="530" y="351.3">.</text>
<text x="545.9" y="351.4">.</text>
<text x="558.9" y="349">OVER 2000</text>
<text x="577.6" y="349">±2</text>
</g>
<g font-size="2.4">
<text x="7.7" y="382.7" transform="rotate(-90 7.7 382.7)">Uploading\2022-23\P23Y5\P23Y5B091003.dft</text>
<text x="7.7" y="409.8" transform="rotate(-90 7.7 409.8)">\\srv01102\ExDM</text>
</g>
<g font-size="2.1">
<text x="558.5" y="232.4">UNSPECIFIED TOL.(FAB)</text>
<text x="559.5" y="234.7">FOR ANGULAR IN mm.</text>
<text x="558.6" y="253.9">UNSPECIFIED TOL.(FAB)</text>
<text x="560.7" y="256.3">FOR LINEAR IN mm.</text>
<text x="558.7" y="292.3">UNSPECIFIED TOL.(M/C)</text>
<text x="559.6" y="294.7">FOR ANGULAR IN mm.</text>
<text x="558.7" y="313.7">UNSPECIFIED TOL.(M/C)</text>
<text x="560.6" y="316.1">FOR LINEAR IN mm.</text>
</g>
</svg>
